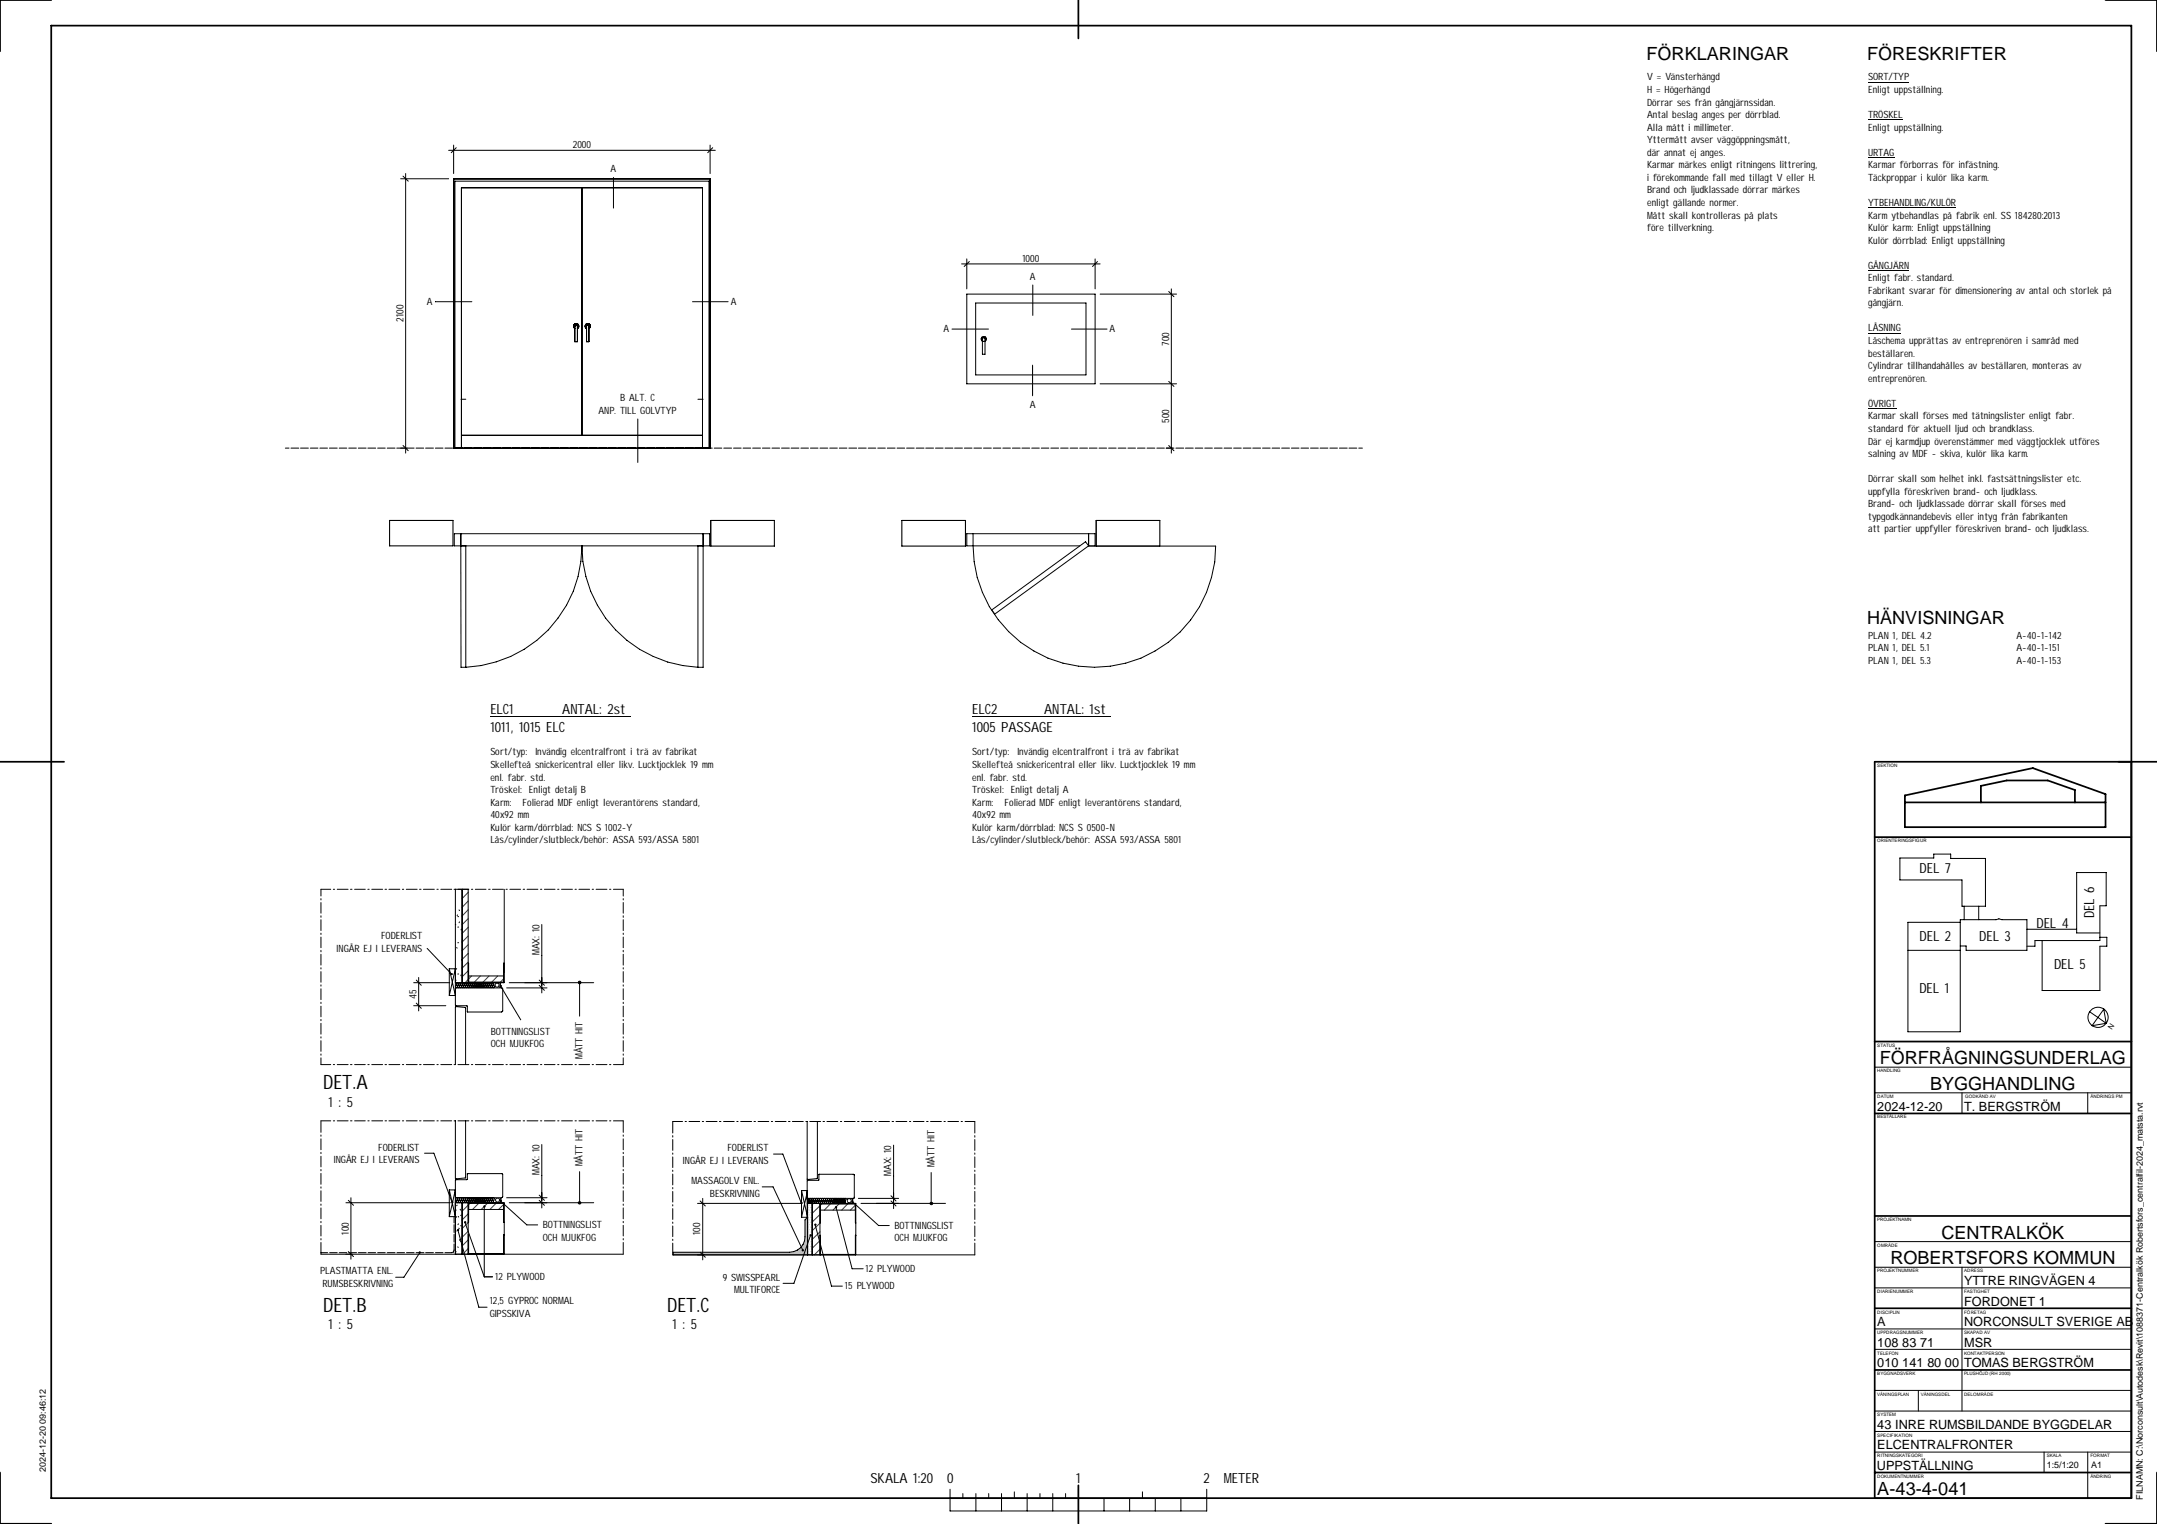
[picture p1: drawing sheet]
<svg xmlns="http://www.w3.org/2000/svg" width="841mm" height="594mm" viewBox="0 0 841 594" stroke-linecap="round" stroke-linejoin="round" font-family="sans-serif">
<g fill="none" stroke="#000" stroke-width=".39">
<path d="M226.9 73.2v96.5M376.9 114.6h50.1v35h-50.1zM380.4 118.1h43v28h-43zM224.1 128a1.02 1.02 0 0 1-.3-1.5 1.02 1.02 0 0 1 1.6 0 1.02 1.02 0 0 1-.3 1.5M224.4 126.7h.4l.3 .3v6.2h-1v-6zM228.7 128a1.01 1.01 0 0 1-.3-1.5 1.01 1.01 0 0 1 1.5 0 1.01 1.01 0 0 1-.3 1.5M228.8 126.8l.5-.1 .3 .2v6.3h-.9zM382.9 131.4l.6-.3 .8 .3 .3 .7-.3 .7-.8 .3-.6-.3-.4-.7zM383.3 131.7h.5l.2 .4v6h-1v-6zM384.4 132.6l-.4 .4M384.6 132.1l-.4-.7-.7-.3-.7 .5-.2 .7 .4 .7M179.7 155.6h1.9"/>
<path d="M272.1 155.6h2.1M111.3 174.7h1.4M113.5 174.7h3M117.2 174.7h3M121 174.7h3M124.7 174.7h3M128.4 174.7h3.1M132.2 174.7h3M136 174.7h2.9M139.7 174.7h3M143.4 174.7h3.1M147.2 174.7h3"/>
<path d="M151 174.7h3M154.7 174.7h3M158.5 174.7h3M162.2 174.7h3M165.9 174.7h3.1M169.8 174.7h2.9M173.5 174.7h2.9M177.4 174.7v-104.1h99v104.1M179.9 169.7h94M179.9 174.7v-101.5h94v101.5M276.9 174.7v-105h-100v105h100.8M278.5 174.7h2.9"/>
<path d="M282.2 174.7h3M286 174.7h3M289.7 174.7h3M293.5 174.7h3M297.3 174.7h2.9M301 174.7h3M304.7 174.7h3.1M308.4 174.7h3.1M312.3 174.7h2.9M316 174.7h2.9M319.7 174.7h3M323.5 174.7h3"/>
<path d="M327.2 174.7h3M331 174.7h3M334.7 174.7h3M338.5 174.7h3M342.2 174.7h3M345.9 174.7h3.1M349.8 174.7h2.9M353.5 174.7h2.9M357.2 174.7h3.1M360.9 174.7h3.1M364.7 174.7h3M368.5 174.7h3"/>
<path d="M372.2 174.7h3M376 174.7h3M379.7 174.7h3M383.5 174.7h3M387.3 174.7h2.9M391 174.7h3M394.7 174.7h3.1M398.4 174.7h3.1M402.3 174.7h2.9M406 174.7h2.9M409.7 174.7h3.1M413.5 174.7h3"/>
<path d="M417.2 174.7h3M421 174.7h3M424.7 174.7h3M428.5 174.7h3M432.2 174.7h3M435.9 174.7h3.1M439.8 174.7h2.9M443.5 174.7h2.9M447.2 174.7h3.1M451 174.7h3M454.7 174.7h3M458.5 174.7h3"/>
<path d="M462.2 174.7h3M466 174.7h3M469.7 174.7h3M473.5 174.7h3M477.3 174.7h2.9M481 174.7h3M484.7 174.7h3.1M488.4 174.7h3.1M492.3 174.7h2.9M496 174.7h2.9M499.7 174.7h3.1M503.5 174.7h3"/>
<path d="M507.2 174.7h3M511 174.7h3M514.7 174.7h3M518.5 174.7h3M522.2 174.7h3.1M525.9 174.7h3.1M529.8 174.7h1.4M177.1 208h99.6v4.8h-99.6zM179.7 208v52.1h1.9M181.6 212.8v47.3M272.1 212.8v47.3M274.2 208v52.1h-2.1"/>
<path d="M277.1 202.9v10M379.4 208a47.8 47.8 0 0 0 47.3 52.1 47.1 47.1 0 0 0 47.3-47.2h-49.6M421 212.8h-44.1v-4.8h50.1v4.8h-2.6M424.4 208v4.8M427.4 202.9v10M386.7 237.7l36.5-26.5 1.2 1.6-36.5 26.6zM181.6 260.1a47.3 47.3 0 0 0 45.3-47.3 47.3 47.3 0 0 0 45.2 47.3"/>
</g>
<path d="M151.9 202.9h24.7v9.9h-24.7zM277.1 202.9h24.8v10h-24.8zM351.6 202.9h24.8v10h-24.8zM427.4 202.9h24.8v10h-24.8z" fill="none" stroke="#000" stroke-width=".42"/>
<g fill="#fff">
<path d="M177.5 346.6h2.7v36.4h-2.7z"/>
<path d="M180.2 346.6h2.3v36.4h-2.3z"/>
<path d="M182.7 380.4h13.6v2.5h-13.6z"/>
</g>
<path d="M192.8 383h2v2h-2zM194.2 383h1.3v2.1h-1.3z" fill="#000"/>
<g fill="none" stroke="#000" stroke-width=".39">
<path d="M125.1 350.3v.5M125.1 351.8v4.1M125.1 357v.5M125.1 358.5v4.2M128.9 346.6h-3.8v2.7M130 346.6h.5M131.5 346.6h4.2M136.7 346.6h.5M138.3 346.6h4.1M143.4 346.6h.5M144.9 346.6h4.3M150.1 346.6h.6"/>
<path d="M151.6 346.6h4.3M156.9 346.6h.5M158.4 346.6h4.2M163.6 346.6h.6M165.1 346.6h4.2M170.3 346.6h.6M171.9 346.6h4.2M177 346.6h5.8M177.5 346.6v45.2l4.6 .3 .3 2.4h13.2l.4-.5-.2-8.9-18.3 .1M178.4 356.6l-.2 .3M178.5 357.3h.3M179 354.7l.2 .2"/>
<path d="M179.2 359.3l-.2 .4M180.2 346.6v36.4M182.5 346.6v36.4M183.8 346.6h.5M185.3 346.6h4.2M190.5 346.6h.6M192 346.6h4.3M196.6 346.6v36.3l-19.1 .1 .5 .4M197.3 346.6h.5M198.8 346.6h4.1M204 346.6h.6M205.5 346.6h4.2"/>
<path d="M210.7 346.6h.5M212.3 346.6h4.1M217.4 346.6h.5M218.9 346.6h4.3M224.2 346.6h.5M225.7 346.6h4.2M230.9 346.6h.5M232.4 346.6h4.2M237.7 346.6h.5M239.2 346.6h3.8v2.7M243 350.3v.5M243 351.8v4.1"/>
<path d="M243 357v.5M243 358.5v4.2M125.1 363.7v.5M125.1 365.3v4.1M125.1 370.4v.6M125.1 371.9v4.3M125.1 377.2v.5M125.1 378.7v4.2M175.2 377.6h2.3l-2.3 10.4M175.2 377.6v10.4M175.2 377.6l2.3 10.4h-2.3M177.5 360.3l.2 .2"/>
<path d="M177.6 370.2h-.1M178.1 369.3l.1 .3M178.1 377.5l-.2 .3M178.5 361.4h.3M178.5 367.5h.3M178.5 379.6h.3M179.9 362.1l-.2 .4M180.1 374l-.2 .2M182.5 375.4l.1 7.6M196.6 375.4h-.3v7.5h-13.6M243 363.7v.5M243 365.3v4.1"/>
<path d="M243 370.4v.6M243 371.9v4.3M243 377.2v.5M243 378.7v4.2M125.1 383.9v.5M125.1 385.4v4.2M125.1 390.7v.5M125.1 392.2v4.1M125.1 397.3v.5M125.1 398.9v4.2M177.5 392.6v22.4M177.5 392.5l4 .3v22.2"/>
<path d="M177.8 382l-.2 .4M178 383.4l.1-.3 .6 .3M178 383.4l.4 1.3M178 383.4l-.5 1.3 .3 .3M178.4 384.7l.2 .3M178.4 384.7l-.3 .3M178.7 383.4l.3-.3 .6 .3M178.7 383.4l.5 1.3M178.7 383.4l-.3 1.3M179.2 384.7l.2 .3M179.2 384.7l-.2 .3M179.6 383.4l.1-.3 .6 .3"/>
<path d="M179.6 383.4l.4 1.3M179.6 383.4l-.4 1.3M179.7 380.1l.1 .3M180 384.7l.2 .3M180 384.7l-.3 .3M180.3 383.4l.3-.3 .6 .3M180.3 383.4l.5 1.3M180.3 383.4l-.3 1.3M180.8 384.7l.1 .3M180.8 384.7l-.2 .3M181.2 383.4l.2-.3 .5 .3M181.2 383.4l.3 1.3"/>
<path d="M181.2 383.4l-.4 1.3M181.5 384.7l.3 .3M181.5 384.7l-.1 .3M181.9 383.4l.3-.3 .6 .3M181.9 383.4l.5 1.3M181.9 383.4l-.4 1.3M182.4 384.7l.1 .3M182.4 384.7l-.3 .3M182.5 382.9h.1M182.7 380.4h13.6M182.8 383.4l.2-.3 .6 .3M182.8 383.4l.3 1.3"/>
<path d="M182.8 383.4l-.4 1.3M183.1 384.7l.3 .3M183.1 384.7l-.1 .3M183.6 383.4l.1-.3 .6 .3M183.6 383.4l.4 1.3M183.6 383.4l-.5 1.3M184 384.7l.1 .3M184 384.7l-.3 .3M184.3 383.4l.3-.3 .6 .3M184.3 383.4l.4 1.3M184.3 383.4l-.3 1.3M184.7 384.7l.3 .3"/>
<path d="M184.7 384.7l-.1 .3M185.2 383.4l.1-.3 .6 .3M185.2 383.4l.4 1.3M185.2 383.4l-.5 1.3M185.6 384.7l.2 .3M185.6 384.7l-.3 .3M185.9 383.4l.3-.3 .6 .3M185.9 383.4l.5 1.3M185.9 383.4l-.3 1.3M186.4 384.7l.2 .3M186.4 384.7l-.2 .3M186.8 383.4l.1-.3 .6 .3"/>
<path d="M186.8 383.4l.4 1.3M186.8 383.4l-.4 1.3M187.2 384.7l.2 .3M187.2 384.7l-.3 .3M187.5 383.4l.3-.3 .6 .3M187.5 383.4l.5 1.3M187.5 383.4l-.3 1.3M188 384.7l.1 .3M188 384.7l-.2 .3M188.4 383.4l.2-.3 .5 .3M188.4 383.4l.3 1.3M188.4 383.4l-.4 1.3"/>
<path d="M188.7 384.7l.3 .3M188.7 384.7l-.1 .3M189.1 383.4l.3-.3 .6 .3M189.1 383.4l.5 1.3M189.1 383.4l-.4 1.3M189.6 384.7l.1 .3M189.6 384.7l-.3 .3M190 383.4l.2-.3 .6 .3M190 383.4l.3 1.3M190 383.4l-.4 1.3M190.3 384.7l.3 .3M190.3 384.7l-.1 .3"/>
<path d="M190.8 383.4l.2-.3 .6 .3M190.8 383.4l.4 1.3M190.8 383.4l-.5 1.3M191.2 384.7l.1 .3M191.2 384.7l-.3 .3M191.6 383.4l.2-.3 .6 .3M191.6 383.4l.3 1.3M191.6 383.4l-.4 1.3M191.9 384.7l.3 .3M191.9 384.7l-.1 .3M192.4 383.4l.4 1.3-.3 .3M192.4 383.4l-.5 1.3"/>
<path d="M192.8 383l-.4 .4M204.6 383h26.9M243 383.9v.5M243 385.4v4.2M243 390.7v.5M243 392.2v4.1M243 397.3v.5M243 398.9v4.2M125.1 412.3v2.7h3.8M125.1 404.1v.5M125.1 405.6v4.2M125.1 410.8v.5"/>
<path d="M130 415h.5M131.5 415h4.2M136.7 415h.5M138.3 415h4.1M143.4 415h.5M144.9 415h4.3M150.1 415h.6M151.6 415h4.3M156.9 415h.5M158.4 415h4.2M163.6 415h.6M165.1 415h4.2"/>
<path d="M170.3 415h.6M171.9 415h4.2M177 415h.6M178.6 415h4.2M183.8 415h.5M185.3 415h4.2M190.5 415h.6M192 415h4.3M197.3 415h.5M198.8 415h4.1M204 415h.6M205.5 415h4.2"/>
<path d="M210.7 415h.5M212.3 415h4.1M217.4 415h.5M218.9 415h4.3M224.2 415h.5M225.7 415h4.2M230.9 415h.5M232.4 415h4.2M237.7 415h.5M243 412.3v2.7h-3.8M243 404.1v.5M243 405.6v4.2"/>
<path d="M243 410.8v.5"/>
</g>
<g fill="none" stroke="#3b3b3b" stroke-width=".39">
<path d="M180.3 346.6l-.1 .3M182.5 347.8l-2.3 2.5M182.5 351.2l-2.3 2.5M182.5 354.6l-2.3 2.4M182.5 358.1l-2.3 2.3M182.5 361.4l-2.3 2.4M182.5 364.8l-2.3 2.4M182.5 368.2l-2.3 2.4M182.5 371.6l-2.3 2.4M182.5 375l-2.3 2.4M182.5 378.4l-2.3 2.3M182.5 381.8l-1.1 1.2"/>
<path d="M183.9 380.4l-1.2 1.2M187.3 380.4l-2.4 2.5M190.7 380.4l-2.4 2.5M194.1 380.4l-2.4 2.5M196.3 381.5l-1.2 1.4"/>
</g>
<path d="M182.7 469h13.6v2.4h-13.6z" fill="#fff"/>
<path d="M193 466.9h2v1.9h-2zM194.5 466.9h1.2v1.9h-1.2z" fill="#000"/>
<g fill="#fff">
<path d="M177.5 468.8h2.7v20.1h-2.7z"/>
<path d="M180.2 468.8h2.3v20.1h-2.3z"/>
</g>
<path d="M182.5 473.1l-2.3 2.4M182.5 476.5l-2.3 2.4M182.5 479.9l-2.3 2.4M182.5 469.7l-2.3 2.4M183.2 469l-.5 .6M186.7 469l-2.5 2.4M190.1 469l-2.5 2.4M193.5 469l-2.5 2.4M196.3 469.5l-1.9 1.9M182.5 483.3l-2.3 2.3M182.5 486.7l-2.1 2.2" fill="none" stroke="#3b3b3b" stroke-width=".39"/>
<g fill="none" stroke="#000" stroke-width=".39">
<path d="M128.9 436.9h-3.8v4.5M130 436.9h.5M131.5 436.9h4.2M136.7 436.9h.5M138.3 436.9h4.1M143.4 436.9h.5M144.9 436.9h4.3M150.1 436.9h.6M151.6 436.9h4.3M156.9 436.9h.5M158.4 436.9h4.2M163.6 436.9h.6"/>
<path d="M165.1 436.9h4.2M170.3 436.9h.6M171.9 436.9h4.2M177 436.9h.6M177.5 436.9v22.3M178.6 436.9h4.2M181.5 436.9v22.2l-4 .2M183.8 436.9h.5M185.3 436.9h4.2M190.5 436.9h.6M192 436.9h4.3M197.3 436.9h.5"/>
<path d="M198.8 436.9h4.1M204 436.9h.6M205.5 436.9h4.2M210.7 436.9h.5M212.3 436.9h4.1M217.4 436.9h.5M218.9 436.9h4.3M224.2 436.9h.5M225.7 436.9h4.2M230.9 436.9h.5M232.4 436.9h4.2M237.7 436.9h.5"/>
<path d="M239.2 436.9h3.8v4.5M125.1 442.4v.5M125.1 443.9v4.2M125.1 449.2v.5M125.1 450.7v4.1M125.1 455.8v.6M125.1 457.4v4.2M243 442.4v.5M243 443.9v4.2M243 449.2v.5M243 450.7v4.1M243 455.8v.6"/>
<path d="M243 457.4v4.2M125.1 462.6v.5M125.1 464.1v4.2M125.1 469.3v.5M125.1 470.8v4.3M125.1 476.1v.5M125.1 477.6v4.2M175.2 463.8l2.3 10.4h-2.3M175.2 463.8v10.4M175.2 463.8h2.3l-2.3 10.4M177 474.2v2.5M177 477.4v3"/>
<path d="M177.5 466.6l.3 .3M177.5 471.7h.4M177.5 479.8h.4M177.8 466.9h17.7l.5-.5v-8.6l-.4-.3h-13.4l-.1 2.2-4.6 .3v28.9M177.8 466.9l-.3 .3 .5 1.3M178 474.2l-.2 .4M178 468.5l.1 .3M178 468.5l-.5 .3 19.1 .2-.2 19.9M178.1 466.9l.3 .3M178.2 469.7l-.1 .3M178.4 467.2l.3 1.3M178.4 467.2l-.4 1.3"/>
<path d="M178.6 466.9l-.2 .3M178.6 474.1l.2 .3M178.7 477l-.1 .4M178.7 468.5l.3 .3M178.7 468.5l-.1 .3M178.9 478.7l.2 .3M179 466.9l.2 .3M179.2 467.2l.4 1.3M179.2 467.2l-.5 1.3M179.4 471.3l.2 .4M179.4 466.9l-.2 .3M179.6 473.7h.3"/>
<path d="M179.6 477.8h.3M179.6 468.5l.1 .3M179.6 468.5l-.3 .3M179.7 466.9l.3 .3M180 467.2l.3 1.3M180 467.2l-.4 1.3M180.2 466.9l-.2 .3M180.3 468.5l-.1 20.4M180.3 468.5l.3 .3M180.6 466.9l.2 .3M180.8 467.2l.4 1.3M180.8 467.2l-.5 1.3"/>
<path d="M180.9 466.9l-.1 .3M181.2 468.5l.2 .3M181.2 468.5l-.3 .3M181.4 466.9l.1 .3M181.5 467.2l.4 1.3M181.5 467.2l-.3 1.3M181.8 466.9l-.3 .3M181.9 468.5l.3 .3M181.9 468.5l-.1 .3M182.1 466.9l.3 .3M182.4 467.2l.4 1.3M182.4 467.2l-.5 1.3"/>
<path d="M182.5 476.4l.2-7.4h13.6v7.4h.3M182.5 466.9l-.1 .3M182.7 471.4h13.6M182.7 468.8l-.1 .1M182.8 468.5l-.3 .3v20.1M182.8 468.5l.2 .3M183 466.9l.1 .3M183.1 467.2l.5 1.3M183.1 467.2l-.3 1.3M183.4 466.9l-.3 .3M183.6 468.5l.1 .3M183.6 468.5l-.2 .3"/>
<path d="M183.7 466.9l.3 .3M184 467.2l.3 1.3M184 467.2l-.4 1.3M184.2 466.9l-.2 .3M184.3 468.5l.3 .3M184.3 468.5l-.1 .3M184.6 466.9l.1 .3M184.7 467.2l.5 1.3M184.7 467.2l-.4 1.3M185 466.9l-.3 .3M185.2 468.5l.1 .3M185.2 468.5l-.3 .3"/>
<path d="M185.3 466.9l.3 .3M185.6 467.2l.3 1.3M185.6 467.2l-.4 1.3M185.8 466.9l-.2 .3M185.9 468.5l.3 .3M185.9 468.5l-.1 .3M186.2 466.9l.2 .3M186.4 467.2l.4 1.3M186.4 467.2l-.5 1.3M186.6 466.9l-.2 .3M186.8 468.5l.1 .3M186.8 468.5l-.3 .3"/>
<path d="M186.9 466.9l.3 .3M187.2 467.2l.3 1.3M187.2 467.2l-.4 1.3M187.4 466.9l-.2 .3M187.5 468.5l.3 .3M187.5 468.5l-.1 .3M187.8 466.9l.2 .3M188 467.2l.4 1.3M188 467.2l-.5 1.3M188.1 466.9l-.1 .3M188.4 468.5l.2 .3M188.4 468.5l-.3 .3"/>
<path d="M188.6 466.9l.1 .3M188.7 467.2l.4 1.3M188.7 467.2l-.3 1.3M189 466.9l-.3 .3M189.1 468.5l.3 .3M189.1 468.5l-.1 .3M189.3 466.9l.3 .3M189.6 467.2l.4 1.3M189.6 467.2l-.5 1.3M189.7 466.9l-.1 .3M190 468.5l.2 .3M190 468.5l-.3 .3"/>
<path d="M190.2 466.9l.1 .3M190.3 467.2l.5 1.3M190.3 467.2l-.3 1.3M190.6 466.9l-.3 .3M190.8 468.5l.2 .3M190.8 468.5l-.2 .3M190.9 466.9l.3 .3M191.2 467.2l.4 1.3M191.2 467.2l-.4 1.3M191.3 466.9l-.1 .3M191.6 468.5l.2 .3M191.6 468.5l-.3 .3"/>
<path d="M191.8 466.9l.1 .3M191.9 467.2l.5 1.3M191.9 467.2l-.3 1.3M192.2 466.9l-.3 .3M192.4 468.5l.4 .3M192.4 468.5l-.2 .3M192.5 466.9l.3 .3-.4 1.3M204.6 468.8h26.9M243 462.6v.5M243 464.1v4.2M243 469.3v.5M243 470.8v4.3"/>
<path d="M243 476.1v.5M243 477.6v4.2M125.1 484.3v4.6h117.9v-4.6M125.1 482.8v.5M125.1 488.3h2.7M128.5 488.3h3M132.2 488.3h3M136 488.3h3M139.7 488.3h3M143.5 488.3h3M147.2 488.3h3M151 488.3h3"/>
<path d="M154.8 488.3h2.9M158.5 488.3h3M162.2 488.3h3.1M165.9 488.3h3.1M169.8 488.3h2.9M177 484.9l-.2 3.1-3.3 .3M177 481.2v2.9M177.5 487.9h.4M177.7 488.8v.1M178.5 486l.1 .2M179.2 483.2l.1 .3M179.6 483.9h.3"/>
<path d="M180.2 482.6l-.2 .3M182.5 481.2l.2 7.4h13.6v-7.4h.3M182.6 488.8l.1 .1M243 482.8v.5"/>
</g>
<g fill="#fff">
<path d="M319.7 469.1h14v7.6h-14z"/>
<path d="M319.9 469.2h13.6v2.5h-13.6z"/>
<path d="M319.7 481.5h14v7.6h-14z"/>
</g>
<path d="M330.1 467.1h2v2h-2zM331.6 467.1h1.2v2h-1.2z" fill="#000"/>
<path d="M262.5 474.5h52.4v14.6h-52.4z" fill="#c0c0c0"/>
<g fill="#fff">
<path d="M316.7 469.1h3v20h-3z"/>
<path d="M314.9 469.1h1.8v20h-1.8z"/>
</g>
<g fill="none" stroke="#d7d7d7" stroke-width=".39">
<path d="M315 470.7h.1M315 472.6h.1M315 474.5h.1M315 476.4h.1M315 478.3h.1M315.6 469.7h.1M315.6 471.7h.1M315.6 473.5h.1M315.6 475.5h.1M315.6 477.4h.1M315.6 479.3h.1M316 470.7h.1"/>
<path d="M316 472.6h.1M316 474.5h.1M316 476.4h.1M316 478.3h.1M316.5 469.7h.1M316.5 471.7h.1M316.5 473.5h.1M316.5 475.5h.1M316.5 477.4h.1M316.5 479.3h.1M315 480.2h.1M315 482.1h.1"/>
<path d="M315 484h.1M315 485.9h.1M315 487.8h.1M315.6 481.2h.1M315.6 483.1h.1M315.6 485h.1M315.6 486.9h.1M315.6 488.8h.1M316 480.2h.1M316 482.1h.1M316 484h.1M316 485.9h.1"/>
<path d="M316 487.8h.1M316.5 481.2h.1M316.5 483.1h.1M316.5 485h.1M316.5 486.9h.1M316.5 488.8h.1"/>
</g>
<path d="M317.2 469.1l-.5 .5M319.7 470l-3 2.9M319.7 473.4l-3 2.9M319.7 476.8l-3 2.9M320.4 469.2l-.5 .6M323.8 469.2l-2.4 2.5M327.2 469.2l-2.4 2.5M330.5 469.2l-2.3 2.5M333.5 469.7l-1.9 2M319.7 483.5l-3 3.1M319.7 480.1l-3 3M319.7 486.9l-2.2 2.2" fill="none" stroke="#3b3b3b" stroke-width=".39"/>
<g fill="none" stroke="#000" stroke-width=".39">
<path d="M266.1 437.1h-3.8v4.5M267.1 437.1h.5M268.6 437.1h4.2M273.8 437.1h.5M275.3 437.1h4.3M280.5 437.1h.6M282.1 437.1h4.2M287.3 437.1h.5M288.8 437.1h4.2M294 437.1h.6M295.6 437.1h4.1M300.7 437.1h.5"/>
<path d="M302.3 437.1h4.2M307.4 437.1h.6M308.9 437.1h4.3M314.2 437.1h.5v22.6l3.8-.3 .2-.3v-22M315.7 437.1h4.3M320.9 437.1h.6M322.4 437.1h4.2M327.7 437.1h.5M329.2 437.1h4.2M334.3 437.1h.6M335.9 437.1h4.2M341.1 437.1h.5"/>
<path d="M342.6 437.1h4.2M347.8 437.1h.6M349.3 437.1h4.3M354.6 437.1h.5M356.1 437.1h4.2M361.3 437.1h.6M362.8 437.1h4.2M368 437.1h.6M369.6 437.1h4.1M374.7 437.1h.5M376.3 437.1h3.8v4.5M262.3 442.6v.6"/>
<path d="M262.3 444.2v4.2M262.3 449.4v.5M262.3 450.9v4.2M262.3 456.1v.5M262.3 457.6v4.3M380.1 442.6v.6M380.1 444.2v4.2M380.1 449.4v.5M380.1 450.9v4.2M380.1 456.1v.5M380.1 457.6v4.3M262.3 462.9v.5"/>
<path d="M262.3 464.4v4.1M262.3 469.6v.5M262.3 471.1v4.2M262.3 476.3v.5M262.3 477.9v4.1M312.5 474.5h2.4M312.5 464.1v10.4M312.5 464.1h2.4l-2.4 10.4M312.5 464.1l2.4 10.4M314.7 467l.2 .1M314.9 474.5l-1 1v6.6a5.9 5.9 0 0 1-6.1 6h-45.3v1M314.9 467.1l18.1-.1v-9.2l-13.6-.1-.3 2.4h-4.2l-.2 14.4"/>
<path d="M314.9 467.1l-.2 .3 .3 1.3M315 468.7l.3 .4M315 468.7l-.3 .4M315.3 467.1l.2 .3M315.5 467.4l.4 1.3M315.5 467.4l-.5 1.3M315.7 467.1l-.2 .3M315.9 468.7l.2 .4M315.9 468.7l-.3 .4M316.1 467.1l.2 .3M316.3 467.4l.4 1.3M316.3 467.4l-.4 1.3"/>
<path d="M316.5 467.1l-.2 .3M316.7 469.1v20M316.7 468.7l.2 .4M316.7 468.7l-.2 .4M316.9 467.1l.2 .3M317.1 467.4l.4 1.3M317.1 467.4l-.4 1.3M317.3 467.1l-.2 .3M317.5 468.7l.2 .4M317.5 468.7l-.3 .4M317.7 467.1l.2 .3M317.9 467.4l.4 1.3"/>
<path d="M317.9 467.4l-.4 1.3M318.1 467.1l-.2 .3M318.3 468.7l.2 .4M318.3 468.7l-.2 .4M318.5 467.1l.2 .3M318.7 467.4l.4 1.3M318.7 467.4l-.4 1.3M318.9 467.1l-.2 .3M319.1 468.7l.2 .4M319.1 468.7l-.2 .4M319.3 467.1l.1 .3M319.4 467.4l.5 1.3"/>
<path d="M319.4 467.4l-.3 1.3M319.7 476.7l.2-7.5h13.6l.2 7.5M319.7 467.1l-.3 .3M319.8 469.1h-.1M319.9 471.7h13.6M319.9 468.7l-.2 20.4M319.9 468.7l.2 .4M320 467.1l.3 .3M320.3 467.4l.4 1.3M320.3 467.4l-.4 1.3M320.5 467.1l-.2 .3M320.7 468.7l.2 .4"/>
<path d="M320.7 468.7l-.2 .4M320.9 467.1l.2 .3M321.1 467.4l.4 1.3M321.1 467.4l-.4 1.3M321.3 467.1l-.2 .3M321.5 468.7l.1 .4M321.5 468.7l-.2 .4M321.6 467.1l.3 .3M321.9 467.4l.3 1.3M321.9 467.4l-.4 1.3M322.1 467.1l-.2 .3M322.2 468.7l.3 .4"/>
<path d="M322.2 468.7l-.1 .4M322.5 467.1l.2 .3M322.7 467.4l.4 1.3M322.7 467.4l-.5 1.3M322.9 467.1l-.2 .3M323.1 468.7l.2 .4M323.1 468.7l-.3 .4M323.3 467.1l.2 .3M323.5 467.4l.4 1.3M323.5 467.4l-.4 1.3M323.7 467.1l-.2 .3M323.9 468.7l.2 .4"/>
<path d="M323.9 468.7l-.2 .4M324.1 467.1l.2 .3M324.3 467.4l.4 1.3M324.3 467.4l-.4 1.3M324.5 467.1l-.2 .3M324.7 468.7l.2 .4M324.7 468.7l-.3 .4M324.9 467.1l.2 .3M325.1 467.4l.4 1.3M325.1 467.4l-.4 1.3M325.3 467.1l-.2 .3M325.5 468.7l.2 .4"/>
<path d="M325.5 468.7l-.2 .4M325.7 467.1l.2 .3M325.9 467.4l.4 1.3M325.9 467.4l-.4 1.3M326.1 467.1l-.2 .3M326.3 468.7l.2 .4M326.3 468.7l-.2 .4M326.5 467.1l.1 .3M326.6 467.4l.5 1.3M326.6 467.4l-.3 1.3M326.9 467.1l-.3 .3M327.1 468.7l.2 .4"/>
<path d="M327.1 468.7l-.2 .4M327.2 467.1l.3 .3M327.5 467.4l.4 1.3M327.5 467.4l-.4 1.3M327.7 467.1l-.2 .3M327.9 468.7l.2 .4M327.9 468.7l-.2 .4M328.1 467.1l.2 .3M328.3 467.4l.4 1.3M328.3 467.4l-.4 1.3M328.5 467.1l-.2 .3M328.7 468.7l.2 .4"/>
<path d="M328.7 468.7l-.2 .4M328.8 467.1l.3 .3M329.1 467.4l.4 1.3M329.1 467.4l-.4 1.3M329.3 467.1l-.2 .3M329.5 468.7l.4 .4M329.5 468.7l-.2 .4M329.7 467.1l.2 .3-.4 1.3M341.6 469.1h27M380.1 462.9v.5M380.1 464.4v4.1M380.1 469.6v.5"/>
<path d="M380.1 471.1v4.2M380.1 476.3v.5M380.1 477.9v4.1M262.3 484.5v4.6h117.8v-4.6M262.3 483v.5M314.9 489.1v-20h18.7v20M319.7 481.5l.2 7.5h13.6l.2-7.5M319.7 489l.1 .1M380.1 483v.5"/>
</g>
<g fill="#fff">
<path d="M728.4 245.2h24.7v4.9h-24.7z"/>
<path d="M786.2 245.2h2.2v4.9h-2.2z"/>
<path d="M788.4 245.2h1.8v4.9h-1.8z"/>
<path d="M790.2 245.2h3.8v4.9h-3.8z"/>
<path d="M794 245.2h1.8v4.9h-1.8z"/>
<path d="M795.8 245.2h1.3v4.9h-1.3z"/>
<path d="M797.1 245.2h1.7v4.9h-1.7z"/>
<path d="M798.8 245.2h5v4.9h-5z"/>
<path d="M728.4 250.1h24v4.8h-24z"/>
<path d="M786.2 250.1h2.2v4.8h-2.2z"/>
<path d="M788.4 250.1h1.8v4.8h-1.8z"/>
<path d="M790.2 250.1h3.8v4.8h-3.8z"/>
<path d="M794 250.1h1.8v4.8h-1.8z"/>
<path d="M795.8 250.1h1.3v4.8h-1.3z"/>
<path d="M797.1 250.1h1.7v4.8h-1.7z"/>
<path d="M798.8 250.1h4.3v4.8h-4.3z"/>
<path d="M728.4 254.9h26.1v4.9h-26.1z"/>
<path d="M786.2 254.9h2.2v4.9h-2.2z"/>
<path d="M788.4 254.9h1.8v4.9h-1.8z"/>
<path d="M790.2 254.9h3.8v4.9h-3.8z"/>
<path d="M794 254.9h1.8v4.9h-1.8z"/>
<path d="M795.8 254.9h1.3v4.9h-1.3z"/>
<path d="M797.1 254.9h1.7v4.9h-1.7z"/>
<path d="M798.8 254.9h4.9v4.9h-4.9z"/>
<path d="M728.4 27.5h15.9v4.9h-15.9z"/>
</g>
<path d="M728.4 32h15.9" fill="none" stroke="#000" stroke-width=".39"/>
<g fill="#fff">
<path d="M728.4 32.4h29.4v4.9h-29.4z"/>
<path d="M728.4 42.2h13.4v4.9h-13.4z"/>
</g>
<path d="M728.4 46.7h13.4" fill="none" stroke="#000" stroke-width=".39"/>
<g fill="#fff">
<path d="M728.4 47.1h29.4v4.9h-29.4z"/>
<path d="M728.4 56.9h10.1v4.9h-10.1z"/>
</g>
<path d="M728.4 61.4h10.1" fill="none" stroke="#000" stroke-width=".39"/>
<g fill="#fff">
<path d="M728.4 61.8h51.2v4.9h-51.2z"/>
<path d="M728.4 66.7h48.6v4.8h-48.6z"/>
<path d="M728.4 76.5h34.2v4.9h-34.2z"/>
</g>
<path d="M728.4 81h34.2" fill="none" stroke="#000" stroke-width=".39"/>
<g fill="#fff">
<path d="M728.4 81.4h74.9v4.9h-74.9z"/>
<path d="M728.4 86.3h47.8v4.9h-47.8z"/>
<path d="M728.4 91.2h53.4v4.8h-53.4z"/>
<path d="M728.4 100.9h15.9v4.9h-15.9z"/>
</g>
<path d="M728.4 105.5h15.9" fill="none" stroke="#000" stroke-width=".39"/>
<g fill="#fff">
<path d="M728.4 105.8h33.4v4.9h-33.4z"/>
<path d="M728.4 110.7h95.3v5h-95.3z"/>
<path d="M728.4 115.7h13.7v4.9h-13.7z"/>
<path d="M728.4 125.4h12.7v4.9h-12.7z"/>
</g>
<path d="M728.4 129.9h12.7" fill="none" stroke="#000" stroke-width=".39"/>
<g fill="#fff">
<path d="M728.4 130.3h83.6v4.9h-83.6z"/>
<path d="M728.4 135.2h18.3v4.9h-18.3z"/>
<path d="M728.4 140.1h84.9v4.9h-84.9z"/>
<path d="M728.4 145h22.8v4.9h-22.8z"/>
<path d="M728.4 154.8h10.9v4.9h-10.9z"/>
</g>
<path d="M728.4 159.3h10.9" fill="none" stroke="#000" stroke-width=".39"/>
<g fill="#fff">
<path d="M728.4 159.7h81.9v4.9h-81.9z"/>
<path d="M728.4 164.6h66.3v4.9h-66.3z"/>
<path d="M728.4 169.5h91.9v4.8h-91.9z"/>
<path d="M728.4 174.3h24.8v4.9h-24.8z"/>
<path d="M753.2 174.3h1.8v4.9h-1.8z"/>
<path d="M756.5 174.3h34.5v4.9h-34.5z"/>
<path d="M728.4 184.1h84.6v5h-84.6z"/>
<path d="M728.4 189.1h41.9v4.9h-41.9z"/>
<path d="M770.3 189.1h1.9v4.9h-1.9z"/>
<path d="M773.7 189.1h20.7v4.9h-20.7z"/>
<path d="M728.4 194h8.9v4.9h-8.9z"/>
<path d="M737.3 194h1.8v4.9h-1.8z"/>
<path d="M740.6 194h66.3v4.9h-66.3z"/>
<path d="M728.4 198.9h77.8v4.8h-77.8z"/>
<path d="M728.4 203.7h62v4.9h-62z"/>
<path d="M790.4 203.7h1.7v4.9h-1.7z"/>
<path d="M793.7 203.7h22.3v4.9h-22.3z"/>
<path d="M642.2 27.5h28.4v4.9h-28.4z"/>
<path d="M642.2 32.4h24.6v4.9h-24.6z"/>
<path d="M642.2 37.3h50v4.9h-50z"/>
<path d="M642.2 42.2h52.1v4.9h-52.1z"/>
<path d="M642.2 47.1h33.7v4.9h-33.7z"/>
<path d="M642.2 52h55.7v4.9h-55.7z"/>
<path d="M642.2 56.9h30.5v4.9h-30.5z"/>
<path d="M642.2 61.8h66.4v4.8h-66.4z"/>
<path d="M642.2 66.6h65.7v4.9h-65.7z"/>
<path d="M642.2 71.5h59.7v5h-59.7z"/>
<path d="M642.2 76.5h37.2v4.9h-37.2z"/>
<path d="M642.2 81.4h51v4.9h-51z"/>
<path d="M642.2 86.3h27.6v4.8h-27.6z"/>
</g>
<path d="M174.9 58.6h104M176.9 56.6v11M177.9 57.6l-2 1.9M276.9 56.6v11M277.9 57.6l-2 1.9M156.2 69.7h18.7M157.1 68.7l2.1 1.9M158.2 67.6v109M156.2 174.7h2.6M157.1 173.7l2.1 2M191.2 279.4h54.8" fill="none" stroke="#000" stroke-width=".39"/>
<g fill="#fff">
<path d="M191.2 290.7h14.4v4.9h-14.4z"/>
<path d="M208.8 290.7h64.7v4.9h-64.7z"/>
<path d="M191.2 295.6h88.5v4.9h-88.5z"/>
<path d="M191.2 300.5h21.5v4.8h-21.5z"/>
<path d="M191.2 305.3h12.3v4.9h-12.3z"/>
<path d="M206.2 305.3h22.3v4.9h-22.3z"/>
<path d="M191.2 310.2h8.3v4.9h-8.3z"/>
<path d="M203.7 310.2h70.7v4.9h-70.7z"/>
<path d="M191.2 315.1h15.1v4.9h-15.1z"/>
<path d="M191.2 320h51.3v4.9h-51.3z"/>
<path d="M242.5 320h1.8v4.9h-1.8z"/>
<path d="M244.3 320h2.2v4.9h-2.2z"/>
<path d="M191.2 324.9h46v4.9h-46z"/>
<path d="M238.9 324.9h33.8v4.9h-33.8z"/>
</g>
<g fill="none" stroke="#000" stroke-width=".39">
<path d="M239.2 69.2v11.9M169.8 117.6h14.2M270 117.6h13.9M374.9 102.9h54M376.9 100.9v11.7M378 101.9l-2.1 2M427 100.9v11.7M427.9 101.9l-1.9 2M428.9 114.6h29.8M455.7 113.6l2 2.1M456.7 112.6v64M428.9 149.6h29.8"/>
<path d="M455.7 148.7l2 1.9M248.7 163.3v17M454.7 174.7h2.6M455.7 173.7l2 2M379.1 279.4h54.1"/>
</g>
<g fill="#fff">
<path d="M379.1 290.7h14.3v4.9h-14.3z"/>
<path d="M396.7 290.7h64.6v4.9h-64.6z"/>
<path d="M379.1 295.6h88.5v4.9h-88.5z"/>
<path d="M379.1 300.5h21.5v4.8h-21.5z"/>
<path d="M379.1 305.3h12.3v4.9h-12.3z"/>
<path d="M394.1 305.3h22.5v4.9h-22.5z"/>
<path d="M379.1 310.2h8.2v4.9h-8.2z"/>
<path d="M391.6 310.2h70.7v4.9h-70.7z"/>
<path d="M379.1 315.1h15.1v4.9h-15.1z"/>
<path d="M379.1 320h51.9v4.9h-51.9z"/>
<path d="M431 320h1.7v4.9h-1.7z"/>
<path d="M432.7 320h2v4.9h-2z"/>
<path d="M379.1 324.9h45.9v4.9h-45.9z"/>
<path d="M426.8 324.9h33.8v4.9h-33.8z"/>
</g>
<g fill="none" stroke="#000" stroke-width=".39">
<path d="M402.7 111.1v11.8M371.2 128.3h14.2M417.7 128.3h13.9M402.6 142.3v12M166.5 369.7l9.6 10M211.2 360.3v26.7M161.3 383h14M161.3 392h12.5M162.3 391l2 2M162.3 382l2 2M163.2 381v13M195.2 384.3l7.8 13.2"/>
<path d="M197.5 385.1h15.8M198.5 383h14.8M210.2 382l2.1 2M210.2 384l2.1 2M226 382.9v13.2"/>
</g>
<g fill="#000" stroke="#000" stroke-width=".39">
<circle cx="176.1" cy="379.7" r=".21"/>
<circle cx="195.2" cy="384.3" r=".25"/>
<circle cx="226" cy="382.9" r=".51"/>
</g>
<path d="M223.4 398.2h4.9v14.6h-4.9z" fill="#fff"/>
<path d="M165.5 449.5h3.7l7.1 19.2M226 456.7v12.2M134.9 468.8h40.7M135.8 467.9l2 1.9M136.8 466.9v23.9M134.9 488.9h2.5M135.8 487.8l2 2" fill="none" stroke="#000" stroke-width=".39"/>
<g fill="#000" stroke="#000" stroke-width=".39">
<circle cx="176.4" cy="468.6" r=".25"/>
<circle cx="226" cy="468.8" r=".49"/>
</g>
<path d="M223.4 440h4.9v14.7h-4.9z" fill="#fff"/>
<path d="M211.2 446.1v24.7M195.2 468.1l10.2 9.3h4.2M197.5 466.9h15.8M198.5 468.8h14.8M210.2 465.8l2.1 2.1M210.2 467.9l2.1 1.9M163.7 488.3l-6.2 9.5h-3.2" fill="none" stroke="#000" stroke-width=".39"/>
<g fill="#000" stroke="#000" stroke-width=".39">
<circle cx="195.2" cy="468" r=".25"/>
<circle cx="163.7" cy="488.2" r=".25"/>
</g>
<g fill="#fff">
<path d="M124.8 492.9h28.5v4.9h-28.5z"/>
<path d="M125.7 497.8h27.6v5h-27.6z"/>
</g>
<g fill="#000" stroke="#000" stroke-width=".39">
<circle cx="181.4" cy="476.4" r=".25"/>
<circle cx="188.9" cy="470.2" r=".25"/>
</g>
<path d="M181.3 476.4l7.5 21.3M188.8 470.2v27.5M188.8 497.7h3.2" fill="none" stroke="#000" stroke-width=".39"/>
<path d="M193 495h20.9v5h-20.9z" fill="#fff"/>
<path d="M178.5 479.3h.3v.3h-.3z" fill-rule="evenodd" fill="#000" stroke="#000" stroke-width=".39"/>
<path d="M178.6 479.6l8.1 29.9h3.2" fill="none" stroke="#000" stroke-width=".39"/>
<g fill="#fff">
<path d="M190.9 504.6h34.5v4.9h-34.5z"/>
<path d="M190.9 509.5h17.4v4.9h-17.4z"/>
</g>
<path d="M301.6 449.8h3.6l7.2 19.2M363.1 457v12.1M271.9 469.1h40.8M273 468.1l2 2M274 467.1v24M271.9 489.1h2.7M273 488.1l2 2" fill="none" stroke="#000" stroke-width=".39"/>
<g fill="#000" stroke="#000" stroke-width=".39">
<circle cx="312.5" cy="468.9" r=".25"/>
<circle cx="363.2" cy="469.1" r=".49"/>
</g>
<path d="M360.5 440.4h4.9v14.6h-4.9z" fill="#fff"/>
<path d="M348.4 446.4v24.7M297.2 462.6h4.2l11.6 24.7M332.3 468.4l10.3 9.3h4.1M334.7 467.1h15.7M335.7 469.1h14.7M347.4 466.1l1.9 2M347.4 468.1l1.9 2" fill="none" stroke="#000" stroke-width=".39"/>
<g fill="#000" stroke="#000" stroke-width=".39">
<circle cx="332.3" cy="468.3" r=".25"/>
<circle cx="313" cy="487.3" r=".25"/>
</g>
<g fill="#fff">
<path d="M269.7 457.7h26.5v4.9h-26.5z"/>
<path d="M276.8 462.6h19.4v4.9h-19.4z"/>
</g>
<circle cx="316.1" cy="481.5" r=".25" fill="#000" stroke="#000" stroke-width=".39"/>
<path d="M316 481.6l-6.5 18.6h-4.2" fill="none" stroke="#000" stroke-width=".39"/>
<g fill="#fff">
<path d="M281.8 495.4h22.5v4.9h-22.5z"/>
<path d="M286.3 500.3h18v4.9h-18z"/>
</g>
<circle cx="317.9" cy="477.4" r=".25" fill="#000" stroke="#000" stroke-width=".39"/>
<path d="M317.8 477.4l6.4 23.9h4.2" fill="none" stroke="#000" stroke-width=".39"/>
<path d="M329.4 498.7h19.3v4.9h-19.3z" fill="#fff"/>
<circle cx="326" cy="470.6" r=".25" fill="#000" stroke="#000" stroke-width=".39"/>
<path d="M326 470.6l6.2 23.9h4.4" fill="none" stroke="#000" stroke-width=".39"/>
<path d="M337.5 491.9h19.3v4.9h-19.3z" fill="#fff"/>
<g fill="none" stroke="#000" stroke-width=".39">
<path d="M740.7 334.4h13.3v-1.5h6.6v1.7h13.5v18.6h-9.1v-10.2h-24.3zM764.3 359.5h-20.4v42.7h20.4v-43.7h14l1.1-.4 1.1 .4h9.8v11.9h-23.7v-1.7h-2.3M765.8 353.2v5.3M771.5 353.2v5.3M743.9 370.4h20.4M790.3 362.2h19.4M818.7 363.6h-9v-23.5h11.5v13h-2.5v13.5h-25.3v2.2h-3.1M818.7 365.3h2.7v3.5h-2.7v17.3h-22.5v-19.5M814.7 394.4l6.5 4.5M820.3 393.4l.9 5.5-5.5 .9zM730.9 416h100.1M730.9 426h100.1"/>
<path d="M765 426v8M814 426v8M730.9 493.9h100.1M730.9 484h100.1M765 493.9v56.1M730.9 518h100.1M730.9 502h100.1M730.9 525.9h100.1M730.9 558h100.1M730.9 550h100.1M730.9 542h100.1M747.9 542v8"/>
<path d="M730.9 566h100.1M797 566v8M814 566v17.9M370.4 580.5v8.4h100.1v-8.4M370.4 583.9h100.1M375.4 582.2v1.7M380.5 582.2v6.7M385.5 582.2v1.7M390.5 582.2v6.7M395.5 581.5v2.4M400.5 582.2v6.7M405.5 582.2v1.7"/>
<path d="M410.5 582.2v6.7M415.5 582.2v1.7M420.5 580.5v3.4M430.4 583.9v5M440.4 583.9v5M445.4 581.5v2.4M450.4 583.9v5M460.4 583.9v5"/>
<circle cx="818" cy="396.5" r="3.9"/>
</g>
<g fill="none" stroke="#000" stroke-width=".68">
<path d="M20 0h-20v20M420.5 0v15M820.9 0h20.1v20M20 10h811v573.9h-811zM0 296.9h25M841 296.9h-110.1v287M742.7 310l49.9-10.6 28.3 10.1v12.9h-78.2zM742.7 312.8h78.2M772.3 312.8v-6.5l10.1-2.1h16l10.6 3.7v4.9M730.9 326.3h100.1M730.9 406h100.1M730.9 434h100.1"/>
<path d="M730.9 474h100.1M730.9 509.9h100.1M730.9 534h100.1M0 574v19.9h20M420.5 579v14.9M730.9 574h100.1M841 574v19.9h-20.1"/>
</g>
<g fill="#fff">
<path d="M800.9 372.4h12.2v6.7h-12.2z"/>
<path d="M771.7 361.7h12.2v6.8h-12.2z"/>
</g>
<g font-size="7.7">
<text x="126" y="424.6">DET.A</text>
<text x="126" y="511.3">DET.B</text>
<text x="260.1" y="511.3">DET.C</text>
</g>
<g font-size="7.1">
<text x="641.9" y="23.3">FÖRKLARINGAR</text>
<text x="728" y="23.3">FÖRESKRIFTER</text>
<text x="728" y="243.3">HÄNVISNINGAR</text>
<text x="732.9" y="414.9">FÖRFRÅGNINGSUNDERLAG</text>
<text x="752.5" y="424.9">BYGGHANDLING</text>
<text x="757" y="482.9">CENTRALKÖK</text>
<text x="737" y="492.8">ROBERTSFORS KOMMUN</text>
<text x="731.9" y="582.6">A-43-4-041</text>
</g>
<g font-size="5.5">
<text x="191.2" y="278.5">ELC1</text>
<text x="219.2" y="278.5">ANTAL: 2st</text>
<text x="379.1" y="278.5">ELC2</text>
<text x="407.1" y="278.5">ANTAL: 1st</text>
<text x="191.2" y="285.3">1011, 1015 ELC</text>
<text x="379.1" y="285.3">1005 PASSAGE</text>
<text x="748.4" y="340.3">DEL 7</text>
<text x="816.4" y="357.9" transform="rotate(-90 816.4 357.9)">DEL 6</text>
<text x="794" y="361.5">DEL 4</text>
<text x="748.4" y="366.9">DEL 2</text>
<text x="771.7" y="366.9">DEL 3</text>
<text x="800.9" y="377.6">DEL 5</text>
<text x="748.4" y="387.1">DEL 1</text>
<text x="128.1" y="431.5">1 : 5</text>
<text x="128.1" y="518.2">1 : 5</text>
<text x="262.2" y="518.2">1 : 5</text>
<text x="339.3" y="578.2">SKALA 1:20</text>
<text x="369.2" y="578.2">0</text>
<text x="419.6" y="578.2">1</text>
<text x="469.2" y="578.2">2</text>
<text x="477.2" y="578.2">METER</text>
</g>
<g font-size="5">
<text x="731.9" y="432.9">2024-12-20</text>
<text x="765.8" y="432.9">T. BERGSTRÖM</text>
<text x="765.8" y="500.9">YTTRE RINGVÄGEN 4</text>
<text x="765.8" y="508.9">FORDONET 1</text>
<text x="731.9" y="516.9">A</text>
<text x="765.8" y="516.9">NORCONSULT SVERIGE AB</text>
<text x="731.9" y="524.9">108 83 71</text>
<text x="765.8" y="524.9">MSR</text>
<text x="731.9" y="532.9">010 141 80 00</text>
<text x="765.8" y="532.9">TOMAS BERGSTRÖM</text>
<text x="731.9" y="556.9">43 INRE RUMSBILDANDE BYGGDELAR</text>
<text x="731.9" y="564.9">ELCENTRALFRONTER</text>
<text x="731.8" y="572.9">UPPSTÄLLNING</text>
</g>
<g font-size="3.9">
<text x="642.2" y="31.3">V = Vänsterhängd</text>
<text x="728.4" y="31.3">SORT/TYP</text>
<text x="642.2" y="36.2">H = Högerhängd</text>
<text x="642.2" y="41.1">Dörrar ses från gångjärnssidan.</text>
<text x="728.4" y="36.2">Enligt uppställning.</text>
<text x="642.2" y="46">Antal beslag anges per dörrblad.</text>
<text x="728.4" y="46">TRÖSKEL</text>
<text x="642.2" y="50.9">Alla mått i millimeter.</text>
<text x="728.4" y="50.9">Enligt uppställning.</text>
<text x="223.4" y="57.6">2000</text>
<text x="642.2" y="55.8">Yttermått avser väggöppningsmått,</text>
<text x="642.2" y="60.7">där annat ej anges.</text>
<text x="642.2" y="65.6">Karmar märkes enligt ritningens littrering,</text>
<text x="728.4" y="60.7">URTAG</text>
<text x="728.4" y="65.6">Karmar förborras för infästning.</text>
<text x="238" y="67.1">A</text>
<text x="642.2" y="70.4">i förekommande fall med tillagt V eller H.</text>
<text x="728.4" y="70.5">Täckproppar i kulör lika karm.</text>
<text x="642.2" y="75.4">Brand och ljudklassade dörrar märkes</text>
<text x="642.2" y="80.3">enligt gällande normer.</text>
<text x="728.4" y="80.3">YTBEHANDLING/KULÖR</text>
<text x="642.2" y="85.2">Mått skall kontrolleras på plats</text>
<text x="728.4" y="85.2">Karm ytbehandlas på fabrik enl. SS 184280:2013</text>
<text x="642.2" y="90.1">före tillverkning.</text>
<text x="728.4" y="90.1">Kulör karm: Enligt uppställning</text>
<text x="728.4" y="95">Kulör dörrblad: Enligt uppställning</text>
<text x="398.6" y="101.9">1000</text>
<text x="728.4" y="104.7">GÅNGJÄRN</text>
<text x="401.5" y="109">A</text>
<text x="728.4" y="109.6">Enligt fabr. standard.</text>
<text x="166.5" y="118.8">A</text>
<text x="284.9" y="118.8">A</text>
<text x="728.4" y="114.6">Fabrikant svarar för dimensionering av antal och storlek på</text>
<text x="728.4" y="119.5">gångjärn.</text>
<text x="157.3" y="125.4" transform="rotate(-90 157.3 125.4)">2100</text>
<text x="367.9" y="129.5">A</text>
<text x="432.6" y="129.5">A</text>
<text x="728.4" y="129.2">LÅSNING</text>
<text x="455.8" y="134.8" transform="rotate(-90 455.8 134.8)">700</text>
<text x="728.4" y="134.1">Låschema upprättas av entreprenören i samråd med</text>
<text x="728.4" y="139">beställaren.</text>
<text x="728.4" y="143.9">Cylindrar tillhandahålles av beställaren, monteras av</text>
<text x="728.4" y="148.8">entreprenören.</text>
<text x="233.3" y="161.2">ANP. TILL GOLVTYP</text>
<text x="241.8" y="156.3">B ALT. C</text>
<text x="401.5" y="159">A</text>
<text x="728.4" y="158.6">ÖVRIGT</text>
<text x="455.8" y="164.8" transform="rotate(-90 455.8 164.8)">500</text>
<text x="728.4" y="163.5">Karmar skall förses med tätningslister enligt fabr.</text>
<text x="728.4" y="168.4">standard för aktuell ljud och brandklass.</text>
<text x="728.4" y="173.3">Där ej karmdjup överenstämmer med väggtjocklek utföres</text>
<text x="728.4" y="178.1">salning av MDF</text>
<text x="753.2" y="178.1">-</text>
<text x="756.5" y="178.1">skiva, kulör lika karm.</text>
<text x="728.4" y="188">Dörrar skall som helhet inkl. fastsättningslister etc.</text>
<text x="728.4" y="192.9">uppfylla föreskriven brand</text>
<text x="728.4" y="197.8">Brand</text>
<text x="737.3" y="197.8">-</text>
<text x="740.6" y="197.8">och ljudklassade dörrar skall förses med</text>
<text x="770.3" y="192.9">-</text>
<text x="773.7" y="192.9">och ljudklass.</text>
<text x="728.4" y="202.7">typgodkännandebevis eller intyg från fabrikanten</text>
<text x="728.4" y="207.5">att partier uppfyller föreskriven brand</text>
<text x="790.4" y="207.5">-</text>
<text x="793.7" y="207.5">och ljudklass.</text>
<text x="728.4" y="249">PLAN 1, DEL 4.2</text>
<text x="786.2" y="249">A</text>
<text x="788.4" y="249">-</text>
<text x="790.2" y="249">40</text>
<text x="794" y="249">-</text>
<text x="795.8" y="249">1</text>
<text x="797.1" y="249">-</text>
<text x="798.8" y="249">142</text>
<text x="728.4" y="253.9">PLAN 1, DEL 5.1</text>
<text x="786.2" y="253.9">A</text>
<text x="788.4" y="253.9">-</text>
<text x="790.2" y="253.9">40</text>
<text x="794" y="253.9">-</text>
<text x="795.8" y="253.9">1</text>
<text x="797.1" y="253.9">-</text>
<text x="798.8" y="253.9">151</text>
<text x="728.4" y="258.7">PLAN 1, DEL 5.3</text>
<text x="786.2" y="258.7">A</text>
<text x="788.4" y="258.7">-</text>
<text x="790.2" y="258.7">40</text>
<text x="794" y="258.7">-</text>
<text x="795.8" y="258.7">1</text>
<text x="797.1" y="258.7">-</text>
<text x="798.8" y="258.7">153</text>
<text x="191.2" y="294.5">Sort/typ:</text>
<text x="191.2" y="299.4">Skellefteå snickericentral eller likv. Lucktjocklek 19 mm</text>
<text x="208.8" y="294.5">Invändig elcentralfront i trä av fabrikat</text>
<text x="379.1" y="294.5">Sort/typ:</text>
<text x="379.1" y="299.4">Skellefteå snickericentral eller likv. Lucktjocklek 19 mm</text>
<text x="396.7" y="294.5">Invändig elcentralfront i trä av fabrikat</text>
<text x="191.2" y="304.3">enl. fabr. std.</text>
<text x="379.1" y="304.3">enl. fabr. std.</text>
<text x="191.2" y="309.1">Tröskel:</text>
<text x="206.2" y="309.1">Enligt detalj B</text>
<text x="379.1" y="309.1">Tröskel:</text>
<text x="394.1" y="309.1">Enligt detalj A</text>
<text x="191.2" y="314">Karm:</text>
<text x="203.7" y="314">Folierad MDF enligt leverantörens standard,</text>
<text x="379.1" y="314">Karm:</text>
<text x="391.6" y="314">Folierad MDF enligt leverantörens standard,</text>
<text x="191.2" y="318.9">40x92 mm</text>
<text x="191.2" y="323.8">Kulör karm/dörrblad: NCS S 1002</text>
<text x="242.5" y="323.8">-</text>
<text x="244.3" y="323.8">Y</text>
<text x="379.1" y="318.9">40x92 mm</text>
<text x="379.1" y="323.8">Kulör karm/dörrblad: NCS S 0500</text>
<text x="431" y="323.8">-</text>
<text x="432.7" y="323.8">N</text>
<text x="191.2" y="328.7">Lås/cylinder/slutbleck/behör:</text>
<text x="238.9" y="328.7">ASSA 593/ASSA 5801</text>
<text x="379.1" y="328.7">Lås/cylinder/slutbleck/behör:</text>
<text x="426.8" y="328.7">ASSA 593/ASSA 5801</text>
<text x="131.2" y="370.9">INGÅR EJ I LEVERANS</text>
<text x="148.6" y="366">FODERLIST</text>
<text x="210.4" y="372.4" transform="rotate(-90 210.4 372.4)">MAX: 10</text>
<text x="162.4" y="389.4" transform="rotate(-90 162.4 389.4)">45</text>
<text x="191.4" y="403.4">BOTTNINGSLIST</text>
<text x="191.4" y="408.3">OCH MJUKFOG</text>
<text x="227.2" y="412.8" transform="rotate(-90 227.2 412.8)">MÅTT HIT</text>
<text x="147.5" y="448.5">FODERLIST</text>
<text x="283.6" y="448.7">FODERLIST</text>
<text x="130.1" y="453.4">INGÅR EJ I LEVERANS</text>
<text x="227.2" y="454.7" transform="rotate(-90 227.2 454.7)">MÅTT HIT</text>
<text x="266.3" y="453.6">INGÅR EJ I LEVERANS</text>
<text x="364.3" y="455" transform="rotate(-90 364.3 455)">MÅTT HIT</text>
<text x="210.4" y="458.1" transform="rotate(-90 210.4 458.1)">MAX: 10</text>
<text x="269.7" y="461.5">MASSAGOLV ENL.</text>
<text x="347.5" y="458.4" transform="rotate(-90 347.5 458.4)">MAX: 10</text>
<text x="276.8" y="466.4">BESKRIVNING</text>
<text x="211.7" y="478.6">BOTTNINGSLIST</text>
<text x="348.7" y="478.9">BOTTNINGSLIST</text>
<text x="136" y="481.2" transform="rotate(-90 136 481.2)">100</text>
<text x="211.7" y="483.5">OCH MJUKFOG</text>
<text x="273" y="481.5" transform="rotate(-90 273 481.5)">100</text>
<text x="348.7" y="483.8">OCH MJUKFOG</text>
<text x="124.8" y="496.7">PLASTMATTA ENL.</text>
<text x="337.5" y="495.7">12 PLYWOOD</text>
<text x="125.7" y="501.6">RUMSBESKRIVNING</text>
<text x="193" y="498.9">12 PLYWOOD</text>
<text x="281.8" y="499.2">9 SWISSPEARL</text>
<text x="329.4" y="502.5">15 PLYWOOD</text>
<text x="190.9" y="508.4">12,5 GYPROC NORMAL</text>
<text x="286.3" y="504.1">MULTIFORCE</text>
<text x="190.9" y="513.3">GIPSSKIVA</text>
</g>
<g font-size="3.5">
<text x="17.9" y="573.8" transform="rotate(-90 17.9 573.8)">2024-12-20 09:46:12</text>
<text x="798" y="572.3">1:5/1:20</text>
<text x="815.3" y="572.3">A1</text>
<text x="835.4" y="584.5" transform="rotate(-90 835.4 584.5)">FILNAMN: C:\Norconsult\Autodesk\Revit\1088371-Centralkök Robertsfors_centralfil-2024_matsta.rvt</text>
</g>
<text font-size="2.8" x="823.4" y="401.7" transform="rotate(-56 823.4 401.7)">N</text>
<g font-size="1.8">
<text x="731.9" y="299">SEKTION</text>
<text x="731.9" y="328.3">ORIENTERINGSFIGUR</text>
<text x="731.9" y="407.9">STATUS</text>
<text x="731.9" y="418">HANDLING</text>
<text x="731.9" y="428">DATUM</text>
<text x="766.2" y="428">GODKÄND AV</text>
<text x="815" y="428">ÄNDRINGS PM</text>
<text x="731.9" y="435.9">BESTÄLLARE</text>
<text x="731.9" y="476">PROJEKTNAMN</text>
<text x="731.9" y="486">OMRÅDE</text>
<text x="731.9" y="496">PROJEKTNUMMER</text>
<text x="765.8" y="496">ADRESS</text>
<text x="731.9" y="503.9">DIARIENUMMER</text>
<text x="765.8" y="503.9">FASTIGHET</text>
<text x="731.9" y="512">DISCIPLIN</text>
<text x="765.8" y="512">FÖRETAG</text>
<text x="731.9" y="519.9">UPPDRAGSNUMMER</text>
<text x="765.8" y="519.9">SKAPAD AV</text>
<text x="731.9" y="528">TELEFON</text>
<text x="765.8" y="528">KONTAKTPERSON</text>
<text x="731.9" y="535.9">BYGGNADSVERK</text>
<text x="765.8" y="535.9">PLUSHÖJD (RH 2000)</text>
<text x="731.9" y="544">VÅNINGSPLAN</text>
<text x="749" y="544">VÅNINGSDEL</text>
<text x="765.8" y="544">DELOMRÅDE</text>
<text x="731.9" y="551.9">SYSTEM</text>
<text x="731.9" y="560">SPECIFIKATION</text>
<text x="731.9" y="567.9">RITNINGSKATEGORI</text>
<text x="798" y="567.9">SKALA</text>
<text x="815" y="567.9">FORMAT</text>
<text x="731.9" y="576">DOKUMENTNUMMER</text>
<text x="815" y="576">ÄNDRING</text>
</g>
</svg>
